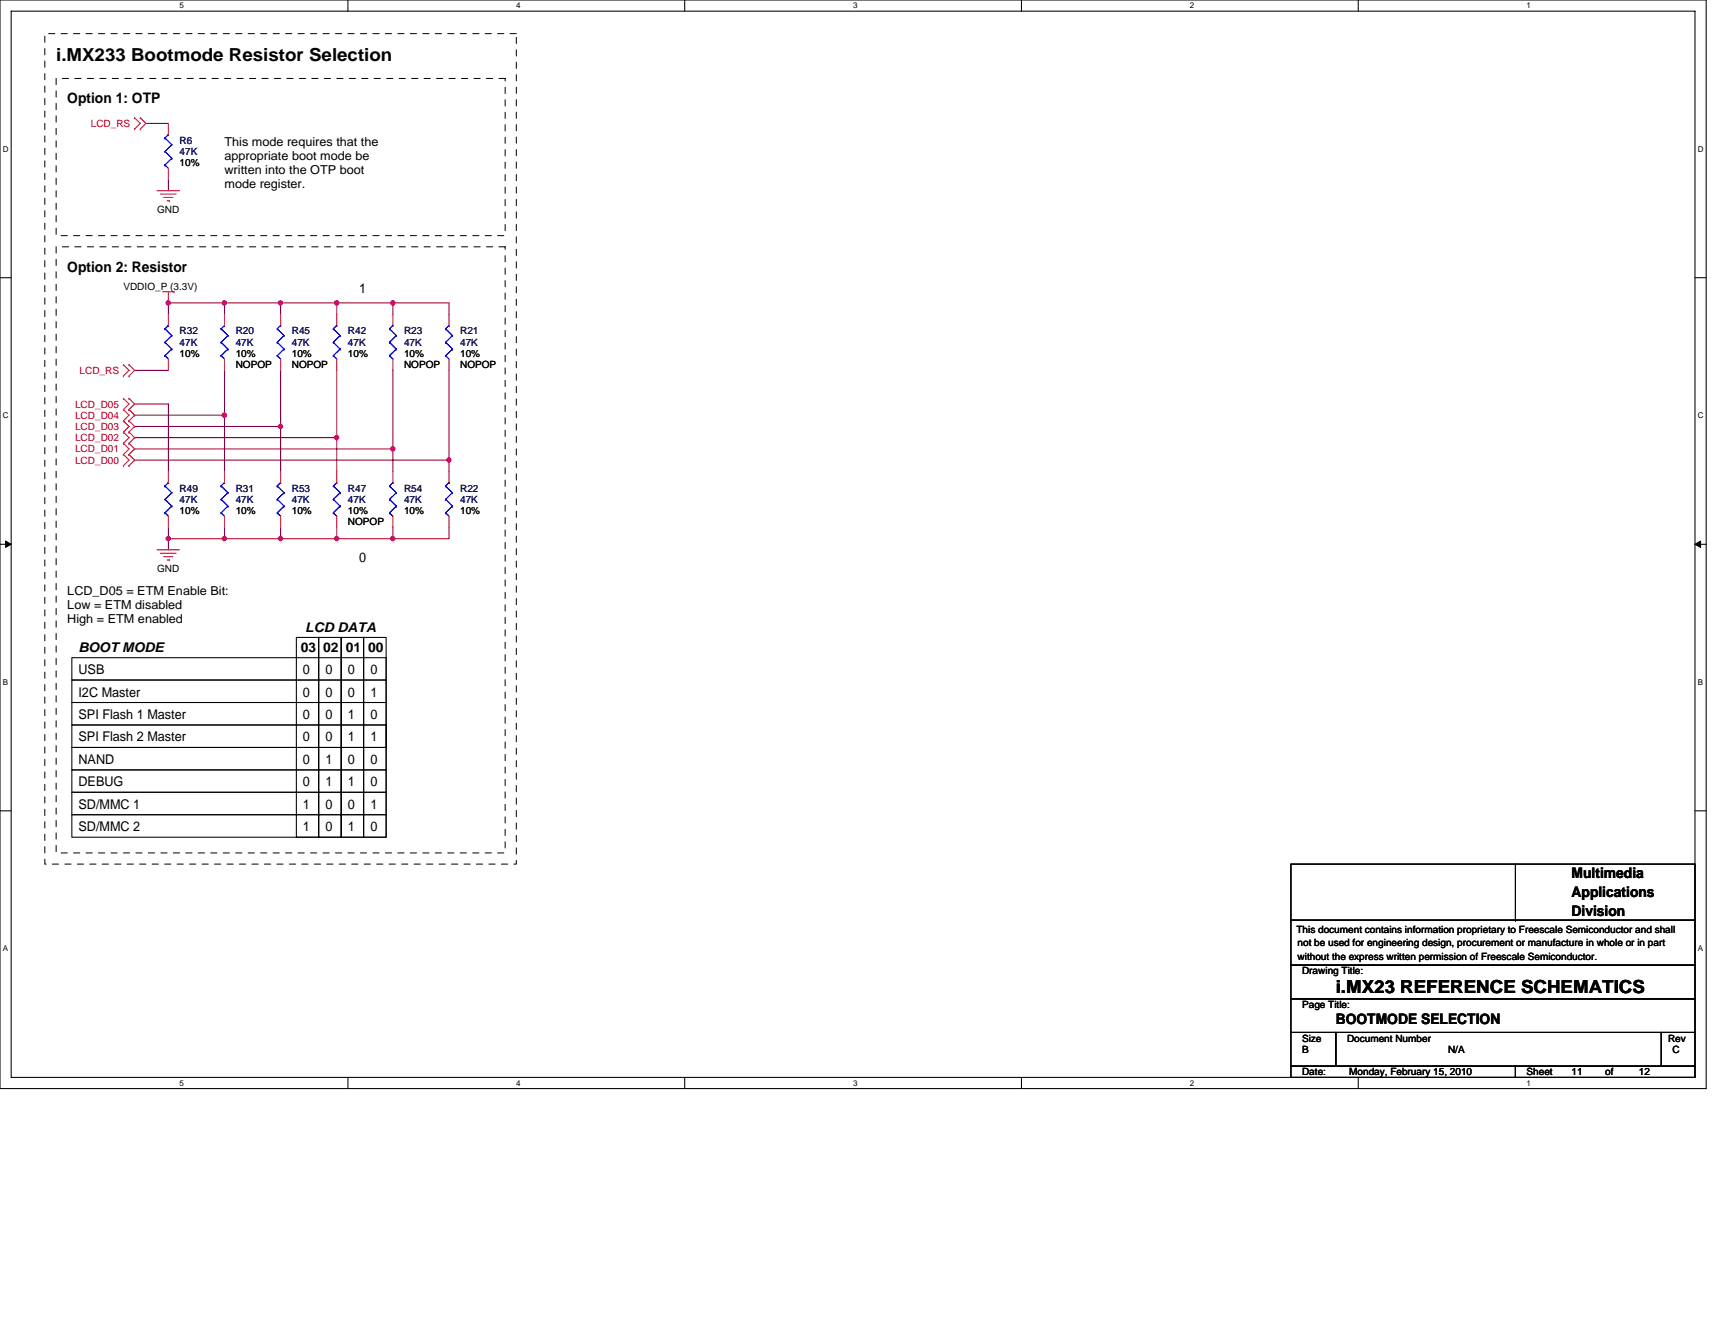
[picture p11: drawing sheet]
<svg xmlns="http://www.w3.org/2000/svg" width="279mm" height="216mm" viewBox="0 0 279 216" stroke-linecap="round" stroke-linejoin="round" font-family="sans-serif">
<path d="M0 0h278v177.4h-278zM1.8 1.8h274.3v173.8h-274.3z" fill="none" stroke="#000" stroke-width=".17"/>
<g fill="#fff">
<path d="M29.3 .2h.7v1.5h-.7z"/>
<path d="M29.3 175.7h.7v1.5h-.7z"/>
</g>
<path d="M56.7 0v1.8M56.7 175.6v1.8" fill="none" stroke="#000" stroke-width=".17"/>
<g fill="#fff">
<path d="M84.1 .2h.7v1.5h-.7z"/>
<path d="M84.1 175.7h.7v1.5h-.7z"/>
</g>
<path d="M111.5 0v1.8M111.5 175.6v1.8" fill="none" stroke="#000" stroke-width=".17"/>
<g fill="#fff">
<path d="M139 .2h.7v1.5h-.7z"/>
<path d="M139 175.7h.7v1.5h-.7z"/>
</g>
<path d="M166.4 0v1.8M166.4 175.6v1.8" fill="none" stroke="#000" stroke-width=".17"/>
<g fill="#fff">
<path d="M193.8 .2h.8v1.5h-.8z"/>
<path d="M193.8 175.7h.8v1.5h-.8z"/>
</g>
<path d="M221.3 0v1.8M221.3 175.6v1.8" fill="none" stroke="#000" stroke-width=".17"/>
<g fill="#fff">
<path d="M248.7 .2h.7v1.5h-.7z"/>
<path d="M248.7 175.7h.7v1.5h-.7z"/>
<path d="M.5 23.5h.9v1.5h-.9z"/>
<path d="M276.6 23.5h1v1.5h-1z"/>
<path d="M.5 67h.9v1.4h-.9z"/>
<path d="M276.6 67h1v1.4h-1z"/>
</g>
<path d="M0 45.3h1.8M276.1 45.3h1.9" fill="none" stroke="#000" stroke-width=".17"/>
<g fill="#fff">
<path d="M.5 110.4h.8v1.5h-.8z"/>
<path d="M276.6 110.4h.9v1.5h-.9z"/>
</g>
<path d="M0 88.7h1.8M276.1 88.7h1.9" fill="none" stroke="#000" stroke-width=".17"/>
<path d="M.9 88.2l.9 .5-.9 .5zM276.1 88.7l1-.5v1z" fill="#000" stroke="#000" stroke-width=".16"/>
<g fill="#fff">
<path d="M.5 153.8h.8v1.5h-.8z"/>
<path d="M276.6 153.8h.9v1.5h-.9z"/>
</g>
<g fill="none" stroke="#000" stroke-width=".17">
<path d="M11.7 110.8h51.2v3.7h-51.2zM11.7 114.5h51.2v3.6h-51.2zM11.7 107.2h51.2v3.6h-51.2zM11.7 118.1h51.2v3.7h-51.2zM48.3 103.9h3.6v32.5h-3.6zM51.9 103.9h3.7v32.5h-3.7zM55.6 103.9h3.6v32.5h-3.6zM59.2 103.9h3.7v32.5h-3.7zM0 132.1h1.8M11.7 129.1h51.2v3.7h-51.2zM11.7 132.8h51.2v3.6h-51.2zM11.7 121.8h51.2v3.7h-51.2z"/>
<path d="M11.7 125.5h51.2v3.6h-51.2zM276.1 132.1h1.9M210.3 157.3h65.8v5.5h-65.8zM210.3 149.9h65.8v7.4h-65.8zM210.3 140.8h65.8v9.1h-65.8zM246.9 149.9h.1M246.9 140.8v9.1M210.3 168.2h7.3v5.5h-7.3zM210.3 162.8h65.8v5.4h-65.8zM210.3 173.7h36.6v1.9h-36.6zM217.6 168.2h53.1v5.5h-53.1zM246.9 173.7h29.2v1.9h-29.2z"/>
<path d="M270.7 168.2h5.4v5.5h-5.4z"/>
</g>
<g fill="none" stroke="#800040" stroke-width=".17">
<path d="M23.8 20.1h3.6M27.4 29.3v1.8M27.4 49.4h9.2v1.8M27.4 49.4h.1M27.4 49.4v1.8M36.6 49.4h9.1v1.8M36.6 49.4h.1M45.7 49.4h.1M45.7 49.4h9.2M54.9 49.4v1.8M54.9 49.4h9.1M64 49.4v1.8"/>
<path d="M64 49.4h.1M64 49.4h9.2v1.8M21.9 69.5h.1M21.9 67.6h.1M21.9 65.8h5.5v11M21.9 75h.1M21.9 73.2h.1M21.9 60.3h5.5M21.9 71.3h.1M21.9 69.5h23.8M21.9 67.6h14.7M21.9 75h51.3"/>
<path d="M21.9 73.2h42.1M21.9 71.3h33M36.6 67.6v9.2M36.6 60.3v7.3M45.7 60.3v9.2M45.7 69.5v7.3M54.9 71.3v5.5M54.9 60.3v11M64 73.2v3.6M64 60.3v12.9M73.2 75v1.8M73.2 60.3v14.7"/>
<path d="M27.4 87.8h.1M27.4 85.9v1.9M27.4 87.8v1.8M36.6 85.9v1.9M36.6 87.8h.1M45.7 87.8h.1M45.7 85.9v1.9M54.9 85.9v1.9M54.9 87.8h.1M64 87.8h.1M64 85.9v1.9M73.2 85.9v1.9h-45.8"/>
</g>
<g fill="#f0f" stroke="#f0f" stroke-width=".17">
<circle cx="27.4" cy="87.8" r=".36"/>
<circle cx="27.4" cy="49.4" r=".36"/>
<circle cx="45.7" cy="69.5" r=".36"/>
<circle cx="36.6" cy="67.6" r=".36"/>
<circle cx="36.6" cy="87.8" r=".36"/>
<circle cx="64" cy="87.8" r=".36"/>
<circle cx="73.1" cy="75" r=".36"/>
<circle cx="64" cy="73.1" r=".36"/>
<circle cx="54.8" cy="49.4" r=".36"/>
<circle cx="45.7" cy="49.4" r=".36"/>
<circle cx="45.7" cy="87.8" r=".36"/>
<circle cx="64" cy="49.4" r=".36"/>
<circle cx="54.8" cy="71.3" r=".36"/>
<circle cx="54.8" cy="87.8" r=".36"/>
<circle cx="36.6" cy="49.4" r=".36"/>
</g>
<g fill="none" stroke="#f00" stroke-width=".17">
<path d="M21.9 19.2h.1M21.9 19.2l1 .9-1 .9M22.9 19.2h.1M22.9 19.2l.9 .9-.9 .9M21.9 21h.1M22.9 21h.1M25.6 31.1h3.7M26.1 31.6h2.6M26.7 32.2h1.5M27.2 32.7h.4M27.4 20.1v1.8M27.4 27.4v1.9"/>
<path d="M27.6 32.7h.1M20.1 59.4h.1M20.1 59.4l.9 .9-.9 1M21 59.4h.1M21 59.4l.9 .9-.9 1M26.5 47.5h1.8M27.4 47.5v1.9M27.4 51.2v1.8M27.4 58.5v1.8M28.3 47.5h.1M36.6 51.2v1.8M36.6 58.5v1.8"/>
<path d="M45.7 51.2v1.8M45.7 58.5v1.8M54.9 51.2v1.8M54.9 58.5v1.8M64 51.2v1.8M64 58.5v1.8M73.2 51.2v1.8M73.2 58.5v1.8M20.1 66.7h.1M20.1 64.9h.1M20.1 72.2h.1M20.1 70.4h.1"/>
<path d="M20.1 68.6h.1M20.1 74.1h.1M20.1 75.9h.1M20.1 61.3h.1M20.1 64.9l.9 .9-.9 .9M20.1 70.4l.9 .9-.9 .9M20.1 68.6l.9 .9-.9 .9M20.1 72.2l.9 1-.9 .9M20.1 74.1l.9 .9-.9 .9M20.1 66.7l.9 .9-.9 1M21 64.9h.1M21 66.7h.1"/>
<path d="M21 70.4h.1M21 72.2h.1M21 68.6h.1M21 74.1h.1M21 75.9h.1M21 61.3h.1M21 64.9l.9 .9-.9 .9M21 70.4l.9 .9-.9 .9M21 68.6l.9 .9-.9 .9M21 72.2l.9 1-.9 .9M21 74.1l.9 .9-.9 .9M21 66.7l.9 .9-.9 1"/>
<path d="M27.4 76.8v1.8M36.6 76.8v1.8M45.7 76.8v1.8M54.9 76.8v1.8M64 76.8v1.8M73.2 76.8v1.8M25.6 89.6h3.7M26.1 90.1h2.6M26.7 90.7h1.5M27.2 91.2h.4M27.4 84.1v1.8M27.6 91.2h.1"/>
<path d="M36.6 84.1v1.8M45.7 84.1v1.8M54.9 84.1v1.8M64 84.1v1.8M73.2 84.1v1.8"/>
</g>
<path d="M7.3 5.5h76.8v135.3h-76.8zM9.1 12.8h73.2v25.6h-73.2zM9.1 40.2h73.2v98.8h-73.2z" fill="none" stroke="#000" stroke-width=".16" stroke-dasharray="1 1 1 1 1 1 1 1"/>
<g fill="none" stroke="#00f" stroke-width=".17">
<path d="M26.9 26.9h.1M26.9 24.7h.1M26.9 22.5h.1M26.9 26.9l.5 .5M26.9 24.7l1.1 1.1M26.9 22.5l1.1 1.1M27.4 21.9h.1M27.4 21.9l-.5 .6M28 25.8h.1M28 23.6h.1M28 25.8l-1.1 1.1M28 23.6l-1.1 1.1"/>
<path d="M26.9 58h.1M26.9 55.8h.1M26.9 53.6h.1M26.9 58l.5 .5M26.9 55.8l1.1 1.1M26.9 53.6l1.1 1.1M27.4 53h.1M27.4 53l-.5 .6M28 56.9h.1M28 54.7h.1M28 56.9l-1.1 1.1M28 54.7l-1.1 1.1"/>
<path d="M36 58h.1M36 55.8h.1M36 53.6h.1M36 58l.6 .5M36 55.8l1.1 1.1M36 53.6l1.1 1.1M36.6 53h.1M36.6 53l-.6 .6M37.1 56.9h.1M37.1 54.7h.1M37.1 56.9l-1.1 1.1M37.1 54.7l-1.1 1.1"/>
<path d="M45.2 58h.1M45.2 55.8h.1M45.2 53.6h.1M45.2 58l.5 .5M45.2 55.8l1.1 1.1M45.2 53.6l1.1 1.1M45.7 53h.1M45.7 53l-.5 .6M46.3 56.9h.1M46.3 54.7h.1M46.3 56.9l-1.1 1.1M46.3 54.7l-1.1 1.1"/>
<path d="M54.3 58h.1M54.3 55.8h.1M54.3 53.6h.1M54.3 58l.6 .5M54.3 55.8l1.1 1.1M54.3 53.6l1.1 1.1M54.9 53h.1M54.9 53l-.6 .6M55.4 56.9h.1M55.4 54.7h.1M55.4 56.9l-1.1 1.1M55.4 54.7l-1.1 1.1"/>
<path d="M63.5 58h.1M63.5 55.8h.1M63.5 53.6h.1M63.5 58l.5 .5M63.5 55.8l1.1 1.1M63.5 53.6l1.1 1.1M64 53h.1M64 53l-.5 .6M64.6 56.9h.1M64.6 54.7h.1M64.6 56.9l-1.1 1.1M64.6 54.7l-1.1 1.1"/>
<path d="M72.6 58h.1M72.6 55.8h.1M72.6 53.6h.1M72.6 58l.6 .5M72.6 55.8l1.1 1.1M72.6 53.6l1.1 1.1M73.2 53h.1M73.2 53l-.6 .6M73.7 56.9h.1M73.7 54.7h.1M73.7 56.9l-1.1 1.1M73.7 54.7l-1.1 1.1"/>
<path d="M26.9 79.2h.1M26.9 79.2l1.1 1.1M27.4 78.6h.1M27.4 78.6l-.5 .6M36 79.2h.1M36 79.2l1.1 1.1M36.6 78.6h.1M36.6 78.6l-.6 .6M45.2 79.2h.1M45.2 79.2l1.1 1.1M45.7 78.6h.1M45.7 78.6l-.5 .6"/>
<path d="M54.3 79.2h.1M54.3 79.2l1.1 1.1M54.9 78.6h.1M54.9 78.6l-.6 .6M63.5 79.2h.1M63.5 79.2l1.1 1.1M64 78.6h.1M64 78.6l-.5 .6M72.6 79.2h.1M72.6 79.2l1.1 1.1M73.2 78.6h.1M73.2 78.6l-.6 .6"/>
<path d="M26.9 83.6h.1M26.9 81.4h.1M26.9 83.6l.5 .5M26.9 81.4l1.1 1.1M28 82.5h.1M28 80.3h.1M28 82.5l-1.1 1.1M28 80.3l-1.1 1.1M36 83.6h.1M36 81.4h.1M36 83.6l.6 .5M36 81.4l1.1 1.1"/>
<path d="M37.1 82.5h.1M37.1 80.3h.1M37.1 82.5l-1.1 1.1M37.1 80.3l-1.1 1.1M45.2 83.6h.1M45.2 81.4h.1M45.2 83.6l.5 .5M45.2 81.4l1.1 1.1M46.3 82.5h.1M46.3 80.3h.1M46.3 82.5l-1.1 1.1M46.3 80.3l-1.1 1.1"/>
<path d="M54.3 83.6h.1M54.3 81.4h.1M54.3 83.6l.6 .5M54.3 81.4l1.1 1.1M55.4 82.5h.1M55.4 80.3h.1M55.4 82.5l-1.1 1.1M55.4 80.3l-1.1 1.1M63.5 83.6h.1M63.5 81.4h.1M63.5 83.6l.5 .5M63.5 81.4l1.1 1.1"/>
<path d="M64.6 82.5h.1M64.6 80.3h.1M64.6 82.5l-1.1 1.1M64.6 80.3l-1.1 1.1M72.6 83.6h.1M72.6 81.4h.1M72.6 83.6l.6 .5M72.6 81.4l1.1 1.1M73.7 82.5h.1M73.7 80.3h.1M73.7 82.5l-1.1 1.1M73.7 80.3l-1.1 1.1"/>
</g>
<g font-size="2.9">
<text x="9.1" y="10">i.MX233 Bootmode Resistor Selection</text>
<text x="217.6" y="161.8">i.MX23 REFERENCE SCHEMATICS</text>
</g>
<g font-size="2.4">
<text x="11" y="16.8">Option 1: OTP</text>
<text x="11" y="44.3">Option 2: Resistor</text>
<text x="256" y="143">Multimedia</text>
<text x="256" y="146.1">Applications</text>
<text x="256" y="149.2">Division</text>
<text x="217.6" y="166.8">BOOTMODE SELECTION</text>
</g>
<g font-size="2.2">
<text x="58.5" y="47.7">1</text>
<text x="58.5" y="91.5">0</text>
<text x="12.8" y="106.2">BOOT MODE</text>
<text x="49" y="106.2">03</text>
<text x="49.7" y="102.9">LCD DATA</text>
<text x="52.7" y="106.2">02</text>
<text x="56.3" y="106.2">01</text>
<text x="60" y="106.2">00</text>
<text x="12.8" y="113.5">I2C Master</text>
<text x="12.8" y="109.8">USB</text>
<text x="49.4" y="109.8">0</text>
<text x="49.4" y="113.5">0</text>
<text x="53" y="113.5">0</text>
<text x="53" y="109.8">0</text>
<text x="56.7" y="113.5">0</text>
<text x="56.7" y="109.8">0</text>
<text x="60.3" y="109.8">0</text>
<text x="60.3" y="113.5">1</text>
<text x="12.8" y="117.2">SPI Flash 1 Master</text>
<text x="49.4" y="117.2">0</text>
<text x="53" y="117.2">0</text>
<text x="56.7" y="117.2">1</text>
<text x="60.3" y="117.2">0</text>
<text x="12.8" y="124.5">NAND</text>
<text x="12.8" y="120.8">SPI Flash 2 Master</text>
<text x="49.4" y="124.5">0</text>
<text x="49.4" y="120.8">0</text>
<text x="53" y="124.5">1</text>
<text x="53" y="120.8">0</text>
<text x="56.7" y="120.8">1</text>
<text x="56.7" y="124.5">0</text>
<text x="60.3" y="124.5">0</text>
<text x="60.3" y="120.8">1</text>
<text x="12.8" y="128.1">DEBUG</text>
<text x="12.8" y="131.8">SD/MMC 1</text>
<text x="49.4" y="131.8">1</text>
<text x="49.4" y="128.1">0</text>
<text x="53" y="131.8">0</text>
<text x="53" y="128.1">1</text>
<text x="56.7" y="131.8">0</text>
<text x="56.7" y="128.1">1</text>
<text x="60.3" y="131.8">1</text>
<text x="60.3" y="128.1">0</text>
<text x="12.8" y="135.4">SD/MMC 2</text>
<text x="49.4" y="135.4">1</text>
<text x="53" y="135.4">0</text>
<text x="56.7" y="135.4">1</text>
<text x="60.3" y="135.4">0</text>
</g>
<g font-size="2">
<text x="36.6" y="23.7">This mode requires that the</text>
<text x="36.6" y="26">appropriate boot mode be</text>
<text x="36.6" y="28.3">written into the OTP boot</text>
<text x="36.6" y="30.6">mode register.</text>
<text x="11" y="96.9">LCD_D05 = ETM Enable Bit:</text>
<text x="11" y="99.2">Low = ETM disabled</text>
<text x="11" y="101.5">High = ETM enabled</text>
</g>
<g font-size="1.6" fill="#f00">
<text x="14.8" y="20.7">LCD_RS</text>
<text x="13" y="60.9">LCD_RS</text>
<text x="12.2" y="66.4">LCD_D05</text>
<text x="12.2" y="71.9">LCD_D02</text>
<text x="12.2" y="70.1">LCD_D03</text>
<text x="12.2" y="68.2">LCD_D04</text>
<text x="12.2" y="73.7">LCD_D01</text>
<text x="12.2" y="75.5">LCD_D00</text>
</g>
<g font-size="1.6" fill="#000080">
<text x="29.3" y="23.4">R6</text>
<text x="29.3" y="25.3">47K</text>
<text x="29.3" y="54.5">R32</text>
<text x="29.3" y="56.3">47K</text>
<text x="38.4" y="54.5">R20</text>
<text x="38.4" y="56.3">47K</text>
<text x="47.5" y="54.5">R45</text>
<text x="47.5" y="56.3">47K</text>
<text x="56.7" y="54.5">R42</text>
<text x="56.7" y="56.3">47K</text>
<text x="65.8" y="54.5">R23</text>
<text x="65.8" y="56.3">47K</text>
<text x="75" y="54.5">R21</text>
<text x="75" y="56.3">47K</text>
<text x="29.3" y="80.1">R49</text>
<text x="29.3" y="81.9">47K</text>
<text x="38.4" y="80.1">R31</text>
<text x="38.4" y="81.9">47K</text>
<text x="47.5" y="80.1">R53</text>
<text x="47.5" y="81.9">47K</text>
<text x="56.7" y="80.1">R47</text>
<text x="56.7" y="81.9">47K</text>
<text x="65.8" y="80.1">R54</text>
<text x="65.8" y="81.9">47K</text>
<text x="75" y="80.1">R22</text>
<text x="75" y="81.9">47K</text>
</g>
<g font-size="1.6">
<text x="29.3" y="27.1">10%</text>
<text x="25.6" y="34.8">GND</text>
<text x="20.1" y="47.2">VDDIO_P (3.3V)</text>
<text x="29.3" y="58.2">10%</text>
<text x="38.4" y="58.2">10%</text>
<text x="38.4" y="60">NOPOP</text>
<text x="47.5" y="58.2">10%</text>
<text x="47.5" y="60">NOPOP</text>
<text x="56.7" y="58.2">10%</text>
<text x="65.8" y="58.2">10%</text>
<text x="65.8" y="60">NOPOP</text>
<text x="75" y="58.2">10%</text>
<text x="75" y="60">NOPOP</text>
<text x="29.3" y="83.8">10%</text>
<text x="38.4" y="83.8">10%</text>
<text x="47.5" y="83.8">10%</text>
<text x="56.7" y="83.8">10%</text>
<text x="65.8" y="83.8">10%</text>
<text x="75" y="83.8">10%</text>
<text x="56.7" y="85.6">NOPOP</text>
<text x="25.6" y="93.3">GND</text>
<text x="211.2" y="152">This document contains information proprietary to Freescale Semiconductor and shall</text>
<text x="211.4" y="154.2">not be used for engineering design, procurement or manufacture in whole or in part</text>
<text x="211.4" y="156.4">without the express written permission of Freescale Semiconductor.</text>
<text x="212.1" y="158.7">Drawing Title:</text>
<text x="212.1" y="164.2">Page Title:</text>
<text x="212.1" y="169.7">Size</text>
<text x="212.1" y="171.6">B</text>
<text x="219.5" y="169.7">Document Number</text>
<text x="235.9" y="171.6">N/A</text>
<text x="271.8" y="169.7">Rev</text>
<text x="272.5" y="171.6">C</text>
<text x="212.1" y="175.2">Date:</text>
<text x="219.8" y="175.2">Monday, February 15, 2010</text>
<text x="248.7" y="175.2">Sheet</text>
<text x="256" y="175.2">11</text>
<text x="261.5" y="175.2">of</text>
<text x="267" y="175.2">12</text>
</g>
<g font-size="1.3">
<text x="29.3" y="1.4">5</text>
<text x="84.1" y="1.4">4</text>
<text x="139" y="1.4">3</text>
<text x="193.8" y="1.4">2</text>
<text x="248.7" y="1.4">1</text>
<text x=".5" y="24.7">D</text>
<text x="276.6" y="24.7">D</text>
<text x=".5" y="68.2">C</text>
<text x="276.6" y="68.2">C</text>
<text x=".5" y="111.6">B</text>
<text x="276.6" y="111.6">B</text>
<text x=".5" y="155">A</text>
<text x="276.6" y="155">A</text>
<text x="29.3" y="176.9">5</text>
<text x="84.1" y="176.9">4</text>
<text x="139" y="176.9">3</text>
<text x="193.8" y="176.9">2</text>
<text x="248.7" y="176.9">1</text>
</g>
</svg>
